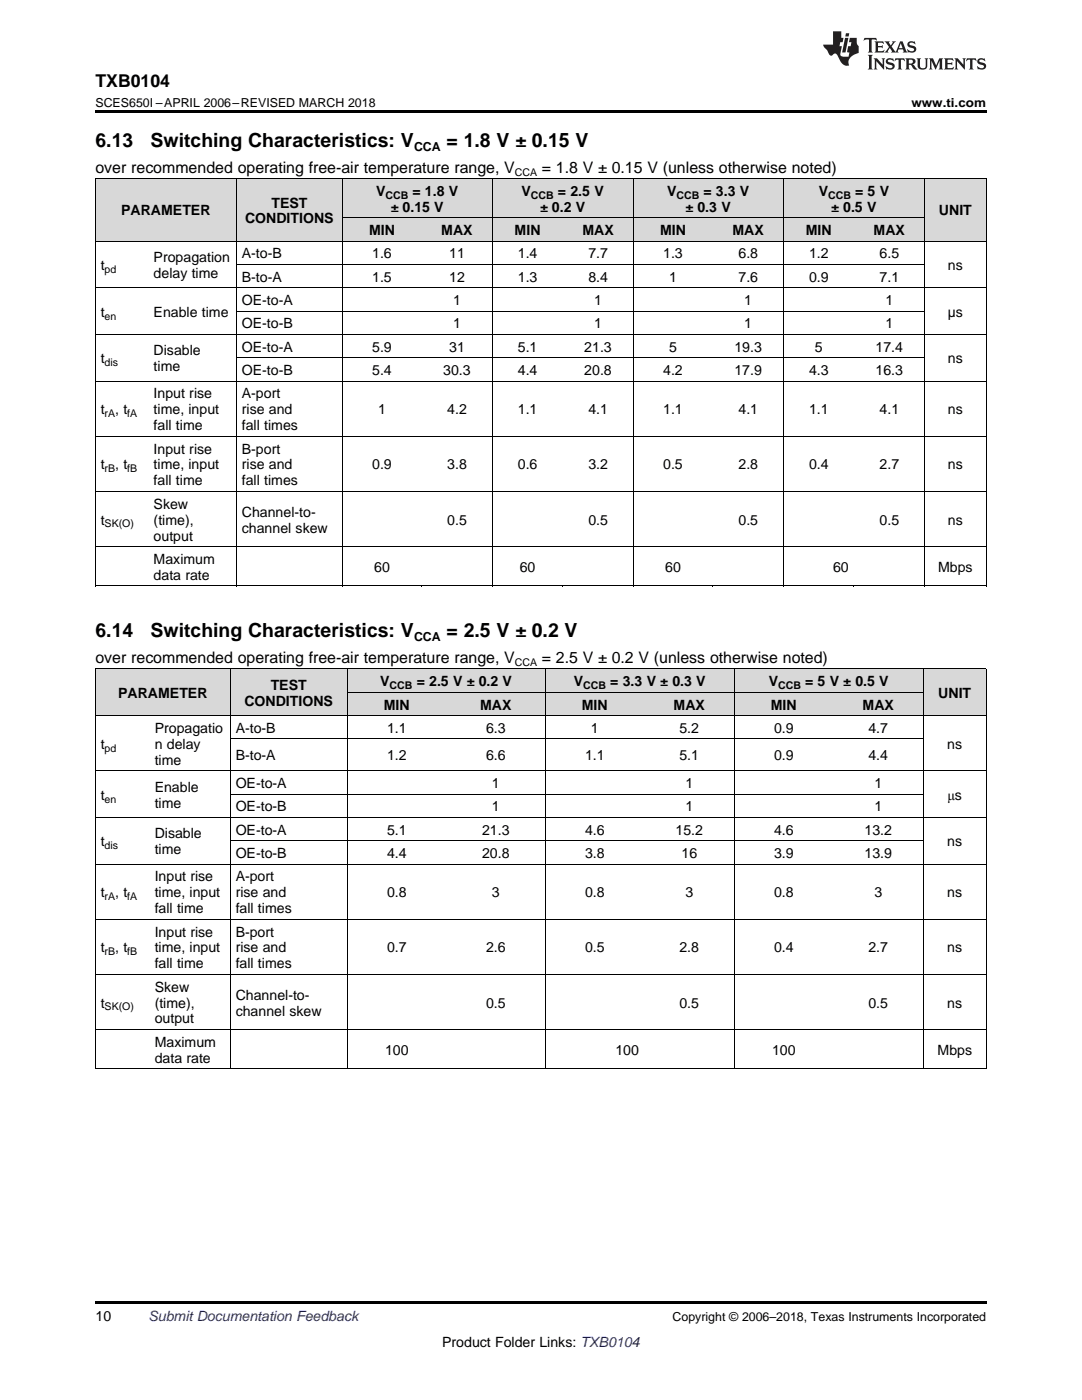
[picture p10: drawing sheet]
<svg xmlns="http://www.w3.org/2000/svg" width="216mm" height="279mm" viewBox="0 0 216 279" stroke-linecap="round" stroke-linejoin="round" font-family="sans-serif">
<g fill="#d8d8d8">
<path d="M19 133.6h10.8v9.3h-10.8z"/>
<path d="M29.8 133.6h16.2v9.3h-16.2z"/>
<path d="M46 133.6h23.3v9.3h-23.3z"/>
<path d="M184.3 133.6h12.5v9.3h-12.5z"/>
<path d="M69.3 138.2h19.8v4.7h-19.8z"/>
<path d="M89.1 138.2h19.7v4.7h-19.7z"/>
<path d="M108.8 138.2h19.8v4.7h-19.8z"/>
<path d="M128.6 138.2h17.9v4.7h-17.9z"/>
<path d="M146.5 138.2h19.8v4.7h-19.8z"/>
<path d="M166.3 138.2h18v4.7h-18z"/>
<path d="M69.3 133.6h19.8v4.6h-19.8z"/>
<path d="M89.1 133.6h19.7v4.6h-19.7z"/>
<path d="M108.8 133.6h19.8v4.6h-19.8z"/>
<path d="M128.6 133.6h17.9v4.6h-17.9z"/>
<path d="M146.5 133.6h19.8v4.6h-19.8z"/>
<path d="M166.3 133.6h18v4.6h-18z"/>
<path d="M19 35.7h10.6v12.5h-10.6z"/>
<path d="M29.6 35.7h17.6v12.5h-17.6z"/>
<path d="M47.2 35.7h21.1v12.5h-21.1z"/>
<path d="M184.5 35.7h12.3v12.5h-12.3z"/>
<path d="M68.3 43.5h15.9v4.7h-15.9z"/>
<path d="M84.2 43.5h14v4.7h-14z"/>
<path d="M98.2 43.5h14.1v4.7h-14.1z"/>
<path d="M112.3 43.5h14.1v4.7h-14.1z"/>
<path d="M126.4 43.5h15.9v4.7h-15.9z"/>
<path d="M142.3 43.5h14.1v4.7h-14.1z"/>
<path d="M156.4 43.5h14v4.7h-14z"/>
<path d="M170.4 43.5h14.1v4.7h-14.1z"/>
<path d="M68.3 35.7h15.9v7.8h-15.9z"/>
<path d="M84.2 35.7h14v7.8h-14z"/>
<path d="M98.2 35.7h14.1v7.8h-14.1z"/>
<path d="M112.3 35.7h14.1v7.8h-14.1z"/>
<path d="M126.4 35.7h15.9v7.8h-15.9z"/>
<path d="M142.3 35.7h14.1v7.8h-14.1z"/>
<path d="M156.4 35.7h14v7.8h-14z"/>
<path d="M170.4 35.7h14.1v7.8h-14.1z"/>
</g>
<g fill="#000">
<path d="M19 22h177.8v.5h-177.8zM19 116.9l.2 .1zM47.1 116.9l.1 .1zM68.2 116.9l.1 .1zM84.1 116.9l.1 .1zM98.1 116.9l.1 .1zM112.2 116.9l.1 .1zM126.3 116.9l.1 .1zM142.2 116.9l.1 .1zM156.2 116.9l.2 .1zM170.3 116.9l.1 .1zM184.4 116.9l.1 .1z"/>
<path d="M196.7 116.9l.1 .1zM19 259.7h177.8v.5h-177.8z"/>
</g>
<g fill="none" stroke="#000" stroke-width=".2">
<path d="M19 35.6h177.8M19.1 35.7v81.3M47.1 35.7v81.3M68.3 35.7v81.3M98.2 35.7v81.3M126.3 35.7v81.3M156.3 35.7v81.3M184.4 35.7v81.3M196.8 35.7v81.3M19 57.4h177.8M19 48.1h177.8M47.2 52.8h137.3"/>
<path d="M68.3 43.5h116.2M19 76.1h177.8M19 66.8h177.8M47.2 71.4h137.3M47.2 62.1h137.3M19 98.1h177.8M19 87.1h177.8M19 116.9h177.8M19 109.1h177.8M19 133.5h177.8M19.1 133.6v79.8M45.9 133.6v79.8"/>
<path d="M69.3 133.6v79.8M69.3 138.2h115M108.8 133.6v79.8M146.5 133.6v79.8M184.2 133.6v79.8M196.8 133.6v79.8M19 153.8h177.8M19 142.8h177.8M46 158.5h138.3M46 147.5h138.3M19 172.5h177.8M19 163.1h177.8"/>
<path d="M46 167.8h138.3M19 194.5h177.8M19 183.5h177.8M19 213.3h177.8M19 205.5h177.8"/>
</g>
<g fill="#231f20">
<path d="M172.5 7.6l-.1 .5 .4-.2h.6v.1v2.1l-.2 .4h.9l-.2-.4v-2.1l.1-.1h.5l.5 .2-.2-.5zM174.5 8.3l.2 .3v1.5l-.2 .4h1.8l.2-.6a1.04 1.04 0 0 1-1.3 .2v-.7h.6l.3 .2v-.6l-.3 .2h-.6v-.6l.8-.1 .4 .3-.2-.5zM176.5 8.3l.9 1.1-.9 1.1h.8l-.2-.2 .4-.7 .5 .7-.2 .2h1.5l-.2-.2 .2-.4h.9l.1 .4-.2 .2h1l-.3-.3-.7-1.9h-.5l-.9 2-.8-1 .9-1h-.8l.1 .3-.4 .5-.3-.6 .1-.2zM179.7 8.6l.4 1h-.7zM181.3 8.4a.63 .63 0 0 0-.2 .7 .63 .63 0 0 0 .6 .4l.6 .2 .1 .2a.75 .75 0 0 1-.7 .4 .75 .75 0 0 1-.6-.5l.1 .7 .1-.1a1.11 1.11 0 0 0 1.5-.6 1.13 1.13 0 0 0-1.2-.8l-.1-.4a1.04 1.04 0 0 1 1.2 .2l-.2-.5-.2 .1-.4-.2zM173.2 10.9l.2 .4v2.2l-.2 .4h1l-.3-.4v-2.2l.3-.4zM174.3 11.6l.3 .4v1.5l-.3 .4h.8l-.2-.4v-1.3l1.5 1.7v-1.9l.2-.4h-.7l.2 .4v.9l-1.1-1.3zM177 11.8a.62 .62 0 0 0-.2 .7 .62 .62 0 0 0 .6 .4l.6 .1 .1 .3a.76 .76 0 0 1-.7 .3 .76 .76 0 0 1-.7-.4l.2 .7 .1-.1a1.11 1.11 0 0 0 1.5-.6 1.13 1.13 0 0 0-1.2-.8l-.1-.4a1.04 1.04 0 0 1 1.2 .2l-.2-.6-.2 .1-.5-.1zM178.7 11.6l-.2 .6a.61 .61 0 0 1 .8-.3v1.6l-.2 .4h.9l-.2-.4v-1.6a.63 .63 0 0 1 .7 .3l-.1-.6zM180.6 11.6l.3 .4v1.5l-.3 .4h1l-.2-.2-.1-.8 .6 .2a.76 .76 0 0 0 1.2 .7l-1-1a.58 .58 0 0 0 .6-.5 .58 .58 0 0 0-.5-.6zM181.4 11.9h.1a.45 .45 0 0 1 .5 .1 .45 .45 0 0 1 .1 .5l-.8 .2zM182.9 11.6l.2 .2a2.17 2.17 0 0 0 .3 1.9 .99 .99 0 0 0 1.6-.6v-1.1l.2-.4h-.7l.2 .2a1.92 1.92 0 0 1-.2 1.8 .6 .6 0 0 1-.9-.5v-1.1l.2-.4zM185.4 11.6l.2 .4v1.5l-.2 .4h.7l-.2-.4v-1.4l.8 1.8 .8-1.8v1.4l-.2 .4h.9l-.2-.4v-1.5l.2-.4h-.8l-.6 1.5-.6-1.5zM188.4 11.6l.2 .4v1.5l-.2 .4h1.8l.1-.6a1.04 1.04 0 0 1-1.2 .1v-.6h.5l.4 .2v-.6l-.4 .2h-.5v-.7h.8l.3 .3-.1-.6zM190.5 11.6l.2 .4v1.5l-.2 .4h.7l-.2-.4v-1.3l1.5 1.7v-1.9l.2-.4h-.7l.2 .4v.9l-1.1-1.3zM192.9 11.6l-.1 .6a.61 .61 0 0 1 .7-.3l.1 1.6-.3 .4h1l-.3-.4 .1-1.6a.63 .63 0 0 1 .7 .3l-.1-.6zM195.2 11.8a.62 .62 0 0 0-.2 .7 .62 .62 0 0 0 .6 .4l.6 .1 .1 .3a.76 .76 0 0 1-.7 .3 .76 .76 0 0 1-.6-.4l.1 .7 .1-.1a1.11 1.11 0 0 0 1.6-.6 1.13 1.13 0 0 0-1.3-.8l-.1-.4a1.04 1.04 0 0 1 1.2 .2l-.1-.6-.2 .1-.5-.1z"/>
<path d="M166.2 6.3v2.6h-1.9v.4l.8 .9a.91 .91 0 0 0 1 .8 .56 .56 0 0 1 .5-.3 .56 .56 0 0 1 .5 .3l.4 .8a1.53 1.53 0 0 0 1.9 1.2 1.54 1.54 0 0 1 1-2.1l.9-.3v-1.4a1.52 1.52 0 0 1-.4-1.6h-1.3l-.2 .8h.5l-.2 .8h-.5l-.1 1v.2l.4 .1-.2 .8a1.93 1.93 0 0 1-1.6-.3l.3-1.8h-.5l.2-.8h.4l.2-.8h-.4v-1.3zM168.6 7.6l-.6 2.9h.7l.6-2.9zM168.8 6.6l-.1 .7h.6l.2-.7z"/>
</g>
<g font-size="3.9">
<text x="19" y="29.3">6.13</text>
<text x="30.1" y="29.3">Switching Characteristics: V</text>
<text x="89.1" y="29.3">= 1.8 V ± 0.15 V</text>
<text x="19" y="127.1">6.14</text>
<text x="30.1" y="127.1">Switching Characteristics: V</text>
<text x="89.1" y="127.1">= 2.5 V ± 0.2 V</text>
</g>
<text font-size="3.5" x="19" y="17.3">TXB0104</text>
<g font-size="3.2">
<text x="19" y="34.4">over recommended operating free-air temperature range, V</text>
<text x="108.1" y="34.4">= 1.8 V ± 0.15 V (unless otherwise noted)</text>
<text x="19" y="132.3">over recommended operating free-air temperature range, V</text>
<text x="108.1" y="132.3">= 2.5 V ± 0.2 V (unless otherwise noted)</text>
</g>
<g font-size="2.8">
<text x="54.2" y="41.4">TEST</text>
<text x="75" y="39.1">V</text>
<text x="82.3" y="39.1">=</text>
<text x="84.8" y="39.1">1.8 V</text>
<text x="104.1" y="39.1">V</text>
<text x="111.3" y="39.1">=</text>
<text x="113.8" y="39.1">2.5 V</text>
<text x="133.1" y="39.1">V</text>
<text x="140.4" y="39.1">=</text>
<text x="142.9" y="39.1">3.3 V</text>
<text x="163.4" y="39.1">V</text>
<text x="170.6" y="39.1">= 5 V</text>
<text x="24.2" y="43">PARAMETER</text>
<text x="48.9" y="44.6">CONDITIONS</text>
<text x="73.7" y="46.9">MIN</text>
<text x="78" y="42.3">± 0.15 V</text>
<text x="88.1" y="46.9">MAX</text>
<text x="102.7" y="46.9">MIN</text>
<text x="107.8" y="42.3">± 0.2 V</text>
<text x="116.2" y="46.9">MAX</text>
<text x="131.7" y="46.9">MIN</text>
<text x="136.8" y="42.3">± 0.3</text>
<text x="143.9" y="42.3">V</text>
<text x="146.2" y="46.9">MAX</text>
<text x="160.8" y="46.9">MIN</text>
<text x="165.9" y="42.3">± 0.5 V</text>
<text x="174.3" y="46.9">MAX</text>
<text x="187.4" y="43">UNIT</text>
<text x="20.1" y="53.9">t</text>
<text x="30.7" y="52.3">Propagation</text>
<text x="48.3" y="51.6">A-to-B</text>
<text x="74.3" y="51.6">1.6</text>
<text x="89.6" y="51.6">11</text>
<text x="103.3" y="51.6">1.4</text>
<text x="117.4" y="51.6">7.7</text>
<text x="132.3" y="51.6">1.3</text>
<text x="147.4" y="51.6">6.8</text>
<text x="161.4" y="51.6">1.2</text>
<text x="175.5" y="51.6">6.5</text>
<text x="189.2" y="53.9">ns</text>
<text x="30.7" y="55.5">delay time</text>
<text x="48.3" y="56.2">B-to-A</text>
<text x="74.3" y="56.2">1.5</text>
<text x="89.6" y="56.2">12</text>
<text x="103.3" y="56.2">1.3</text>
<text x="117.4" y="56.2">8.4</text>
<text x="133.5" y="56.2">1</text>
<text x="147.4" y="56.2">7.6</text>
<text x="161.4" y="56.2">0.9</text>
<text x="175.5" y="56.2">7.1</text>
<text x="20.1" y="63.2">t</text>
<text x="30.7" y="63.2">Enable time</text>
<text x="48.3" y="60.9">OE-to-A</text>
<text x="48.3" y="65.5">OE-to-B</text>
<text x="90.4" y="60.9">1</text>
<text x="90.4" y="65.5">1</text>
<text x="118.6" y="60.9">1</text>
<text x="118.6" y="65.5">1</text>
<text x="148.5" y="60.9">1</text>
<text x="148.5" y="65.5">1</text>
<text x="176.7" y="60.9">1</text>
<text x="176.7" y="65.5">1</text>
<text x="189.1" y="63.2">µs</text>
<text x="30.7" y="70.9">Disable</text>
<text x="48.3" y="70.2">OE-to-A</text>
<text x="74.3" y="70.2">5.9</text>
<text x="89.6" y="70.2">31</text>
<text x="103.3" y="70.2">5.1</text>
<text x="116.6" y="70.2">21.3</text>
<text x="133.5" y="70.2">5</text>
<text x="146.5" y="70.2">19.3</text>
<text x="162.6" y="70.2">5</text>
<text x="174.7" y="70.2">17.4</text>
<text x="20.1" y="72.5">t</text>
<text x="30.7" y="74.1">time</text>
<text x="48.3" y="74.9">OE-to-B</text>
<text x="74.3" y="74.9">5.4</text>
<text x="88.4" y="74.9">30.3</text>
<text x="103.3" y="74.9">4.4</text>
<text x="116.6" y="74.9">20.8</text>
<text x="132.3" y="74.9">4.2</text>
<text x="146.5" y="74.9">17.9</text>
<text x="161.4" y="74.9">4.3</text>
<text x="174.7" y="74.9">16.3</text>
<text x="189.2" y="72.5">ns</text>
<text x="20.1" y="82.7">t</text>
<text x="23" y="82.7">, t</text>
<text x="30.7" y="79.5">Input rise</text>
<text x="30.7" y="82.7">time, input</text>
<text x="48.3" y="79.5">A-port</text>
<text x="48.3" y="82.7">rise and</text>
<text x="75.5" y="82.7">1</text>
<text x="89.3" y="82.7">4.2</text>
<text x="103.3" y="82.7">1.1</text>
<text x="117.4" y="82.7">4.1</text>
<text x="132.3" y="82.7">1.1</text>
<text x="147.4" y="82.7">4.1</text>
<text x="161.4" y="82.7">1.1</text>
<text x="175.5" y="82.7">4.1</text>
<text x="189.2" y="82.7">ns</text>
<text x="30.7" y="85.9">fall time</text>
<text x="48.3" y="85.9">fall times</text>
<text x="20.1" y="93.7">t</text>
<text x="23" y="93.7">, t</text>
<text x="30.7" y="90.5">Input rise</text>
<text x="30.7" y="93.7">time, input</text>
<text x="48.3" y="90.5">B-port</text>
<text x="48.3" y="93.7">rise and</text>
<text x="74.3" y="93.7">0.9</text>
<text x="89.3" y="93.7">3.8</text>
<text x="103.3" y="93.7">0.6</text>
<text x="117.4" y="93.7">3.2</text>
<text x="132.3" y="93.7">0.5</text>
<text x="147.4" y="93.7">2.8</text>
<text x="161.4" y="93.7">0.4</text>
<text x="175.5" y="93.7">2.7</text>
<text x="189.2" y="93.7">ns</text>
<text x="30.7" y="96.9">fall time</text>
<text x="30.7" y="101.5">Skew</text>
<text x="48.3" y="96.9">fall times</text>
<text x="20.1" y="104.7">t</text>
<text x="30.7" y="104.7">(time),</text>
<text x="30.7" y="107.9">output</text>
<text x="48.3" y="103.1">Channel-to-</text>
<text x="48.3" y="106.3">channel skew</text>
<text x="89.3" y="104.7">0.5</text>
<text x="117.4" y="104.7">0.5</text>
<text x="147.4" y="104.7">0.5</text>
<text x="175.5" y="104.7">0.5</text>
<text x="189.2" y="104.7">ns</text>
<text x="30.7" y="112.5">Maximum</text>
<text x="30.7" y="115.7">data rate</text>
<text x="74.7" y="114.1">60</text>
<text x="103.7" y="114.1">60</text>
<text x="132.8" y="114.1">60</text>
<text x="166.2" y="114.1">60</text>
<text x="187.2" y="114.1">Mbps</text>
<text x="54" y="137.7">TEST</text>
<text x="75.9" y="136.9">V</text>
<text x="83.1" y="136.9">= 2.5</text>
<text x="90.4" y="136.9">V ± 0.2 V</text>
<text x="114.5" y="136.9">V</text>
<text x="121.8" y="136.9">= 3.3</text>
<text x="129" y="136.9">V ± 0.3 V</text>
<text x="153.4" y="136.9">V</text>
<text x="160.7" y="136.9">= 5 V ± 0.5 V</text>
<text x="23.6" y="139.3">PARAMETER</text>
<text x="48.8" y="140.9">CONDITIONS</text>
<text x="76.6" y="141.6">MIN</text>
<text x="95.8" y="141.6">MAX</text>
<text x="116.1" y="141.6">MIN</text>
<text x="134.4" y="141.6">MAX</text>
<text x="153.8" y="141.6">MIN</text>
<text x="172.1" y="141.6">MAX</text>
<text x="187.2" y="139.3">UNIT</text>
<text x="20.1" y="149.4">t</text>
<text x="30.9" y="146.3">Propagatio</text>
<text x="30.9" y="149.4">n delay</text>
<text x="47" y="146.3">A-to-B</text>
<text x="77.2" y="146.3">1.1</text>
<text x="97" y="146.3">6.3</text>
<text x="117.9" y="146.3">1</text>
<text x="135.6" y="146.3">5.2</text>
<text x="154.4" y="146.3">0.9</text>
<text x="173.3" y="146.3">4.7</text>
<text x="189" y="149.4">ns</text>
<text x="30.9" y="152.6">time</text>
<text x="47" y="151.8">B-to-A</text>
<text x="77.2" y="151.8">1.2</text>
<text x="97" y="151.8">6.6</text>
<text x="116.7" y="151.8">1.1</text>
<text x="135.6" y="151.8">5.1</text>
<text x="154.4" y="151.8">0.9</text>
<text x="173.3" y="151.8">4.4</text>
<text x="20.1" y="159.6">t</text>
<text x="30.9" y="158">Enable</text>
<text x="30.9" y="161.2">time</text>
<text x="47" y="157.3">OE-to-A</text>
<text x="47" y="161.9">OE-to-B</text>
<text x="98.1" y="157.3">1</text>
<text x="98.1" y="161.9">1</text>
<text x="136.8" y="157.3">1</text>
<text x="136.8" y="161.9">1</text>
<text x="174.5" y="157.3">1</text>
<text x="174.5" y="161.9">1</text>
<text x="189.1" y="159.6">μs</text>
<text x="30.9" y="167.3">Disable</text>
<text x="47" y="166.6">OE-to-A</text>
<text x="77.2" y="166.6">5.1</text>
<text x="96.2" y="166.6">21.3</text>
<text x="116.7" y="166.6">4.6</text>
<text x="134.8" y="166.6">15.2</text>
<text x="154.4" y="166.6">4.6</text>
<text x="172.5" y="166.6">13.2</text>
<text x="20.1" y="168.9">t</text>
<text x="30.9" y="170.5">time</text>
<text x="47" y="171.2">OE-to-B</text>
<text x="77.2" y="171.2">4.4</text>
<text x="96.2" y="171.2">20.8</text>
<text x="116.7" y="171.2">3.8</text>
<text x="136" y="171.2">16</text>
<text x="154.4" y="171.2">3.9</text>
<text x="172.5" y="171.2">13.9</text>
<text x="189" y="168.9">ns</text>
<text x="20.1" y="179.1">t</text>
<text x="23" y="179.1">, t</text>
<text x="30.9" y="175.9">Input rise</text>
<text x="30.9" y="179.1">time, input</text>
<text x="47" y="175.9">A-port</text>
<text x="47" y="179.1">rise and</text>
<text x="77.2" y="179.1">0.8</text>
<text x="98.1" y="179.1">3</text>
<text x="116.7" y="179.1">0.8</text>
<text x="136.8" y="179.1">3</text>
<text x="154.4" y="179.1">0.8</text>
<text x="174.5" y="179.1">3</text>
<text x="189" y="179.1">ns</text>
<text x="30.9" y="182.2">fall time</text>
<text x="47" y="182.2">fall times</text>
<text x="20.1" y="190.1">t</text>
<text x="23" y="190.1">, t</text>
<text x="30.9" y="186.9">Input rise</text>
<text x="30.9" y="190.1">time, input</text>
<text x="47" y="186.9">B-port</text>
<text x="47" y="190.1">rise and</text>
<text x="77.2" y="190.1">0.7</text>
<text x="97" y="190.1">2.6</text>
<text x="116.7" y="190.1">0.5</text>
<text x="135.6" y="190.1">2.8</text>
<text x="154.4" y="190.1">0.4</text>
<text x="173.3" y="190.1">2.7</text>
<text x="189" y="190.1">ns</text>
<text x="30.9" y="193.3">fall time</text>
<text x="30.9" y="197.9">Skew</text>
<text x="47" y="193.3">fall times</text>
<text x="20.1" y="201.1">t</text>
<text x="30.9" y="201.1">(time),</text>
<text x="47" y="199.5">Channel-to-</text>
<text x="47" y="202.7">channel skew</text>
<text x="97" y="201.1">0.5</text>
<text x="135.6" y="201.1">0.5</text>
<text x="173.3" y="201.1">0.5</text>
<text x="189" y="201.1">ns</text>
<text x="30.9" y="204.3">output</text>
<text x="30.9" y="208.9">Maximum</text>
<text x="30.9" y="212.1">data rate</text>
<text x="76.8" y="210.5">100</text>
<text x="122.8" y="210.5">100</text>
<text x="154.1" y="210.5">100</text>
<text x="187.1" y="210.5">Mbps</text>
<text x="19" y="263.6">10</text>
<text x="88.2" y="268.9">Product Folder Links: TXB0104</text>
</g>
<text font-size="2.8" fill="#0000c8" x="29.6" y="263.6">Submit Documentation Feedback</text>
<g font-size="2.5">
<text x="19" y="21.4">SCES650I –APRIL 2006–REVISED MARCH 2018</text>
<text x="181.9" y="21.4">www.ti.com</text>
<text x="82.6" y="30.1">CCA</text>
<text x="82.6" y="127.9">CCA</text>
<text x="134.2" y="263.6">Copyright © 2006–2018, Texas Instruments Incorporated</text>
</g>
<g font-size="2.1">
<text x="102.7" y="35.1">CCA</text>
<text x="76.9" y="39.7">CCB</text>
<text x="105.9" y="39.7">CCB</text>
<text x="135" y="39.7">CCB</text>
<text x="165.2" y="39.7">CCB</text>
<text x="20.9" y="54.5">pd</text>
<text x="20.9" y="63.8">en</text>
<text x="20.9" y="73.1">dis</text>
<text x="20.9" y="83.3">rA</text>
<text x="25.4" y="83.3">fA</text>
<text x="20.9" y="94.3">rB</text>
<text x="25.4" y="94.3">fB</text>
<text x="20.9" y="105.3">SK(O)</text>
<text x="77.8" y="137.5">CCB</text>
<text x="102.7" y="132.9">CCA</text>
<text x="116.4" y="137.5">CCB</text>
<text x="155.3" y="137.5">CCB</text>
<text x="20.9" y="150">pd</text>
<text x="20.9" y="160.2">en</text>
<text x="20.9" y="169.5">dis</text>
<text x="20.9" y="179.6">rA</text>
<text x="25.4" y="179.6">fA</text>
<text x="20.9" y="190.6">rB</text>
<text x="25.4" y="190.6">fB</text>
<text x="20.9" y="201.6">SK(O)</text>
</g>
</svg>
